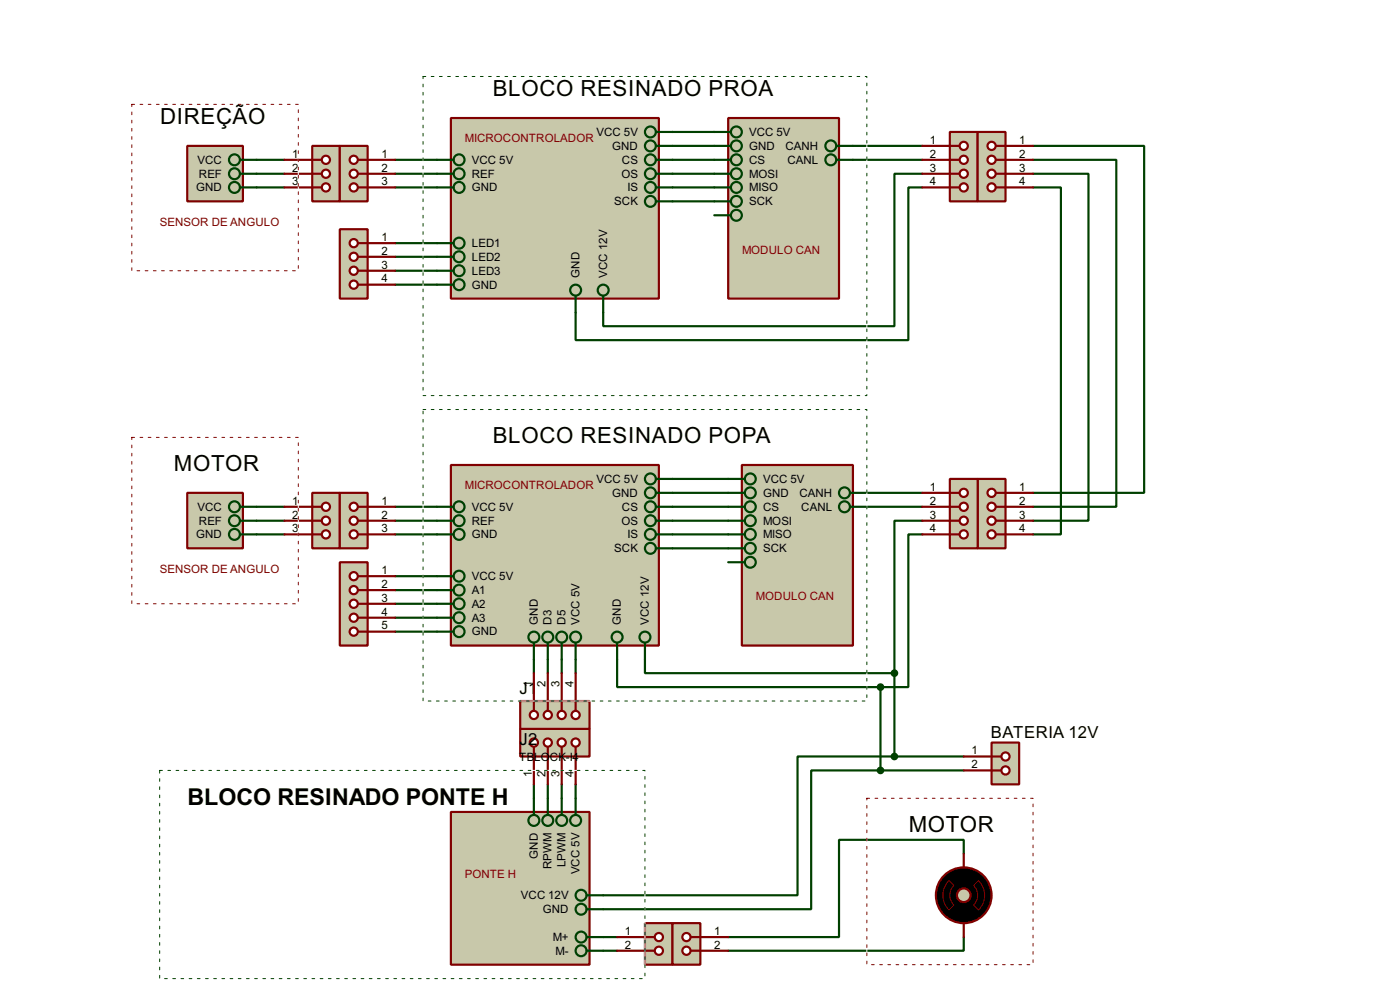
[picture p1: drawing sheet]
<svg xmlns="http://www.w3.org/2000/svg" width="256mm" height="180mm" viewBox="0 0 256 180" stroke-linecap="round" stroke-linejoin="round" font-family="sans-serif">
<g fill="none" stroke="#004000" stroke-width=".4">
<path d="M47 29.3h5.1M47 31.8h5.1M47 34.3h5.1M72.4 29.3h7.7M72.4 31.8h7.7M72.4 34.3h7.7M123.2 29.3h7.7M123.2 31.8h7.7M123.2 34.3h7.7M123.2 24.2h7.7M123.2 26.7h7.7M123.2 36.9h7.7"/>
<path d="M156.3 29.3h12.7M156.3 26.7h12.7M169 31.8h-5.1v27.9h-53.4v-2.5M169 34.3h-2.6v28h-60.9v-5.1M189.3 26.7h20.3v63.5h-20.3M189.3 29.3h15.2v63.5h-15.2M189.3 31.8h10.1v63.5h-10.1M189.3 34.3h5.1v63.5h-5.1M72.4 44.5h7.7M72.4 47h7.7M72.4 49.6h7.7M72.4 52.1h7.7"/>
<path d="M47 92.8h5.1M47 95.3h5.1M47 97.8h5.1M72.4 92.8h7.7M72.4 95.3h7.7M72.4 97.8h7.7M123.2 90.2h10.2M123.2 92.8h10.2M123.2 87.7h10.2M123.2 95.3h10.2M123.2 97.8h10.2M158.8 90.2h10.2"/>
<path d="M158.8 92.8h10.2M169 97.8h-2.6v28h-5.1M169 95.3h-5.1v27.9M72.4 105.5h7.7M72.4 108h7.7M72.4 110.5h7.7M72.4 113.1h7.7M72.4 115.6h7.7M123.2 100.4h10.2M97.8 120.7v2.5M100.4 120.7v2.5M102.9 120.7v2.5"/>
<path d="M105.5 120.7v2.5M113.1 120.7v5.1h48.2M118.2 120.7v2.5h45.7M161.3 125.8v15.2M163.9 138.5h-17.8v25.4h-35.6M163.9 138.5h12.7M163.9 123.2v15.3M97.8 143.6v2.5M100.4 143.6v2.5M102.9 143.6v2.5M105.5 143.6v2.5M161.3 141h-12.7v25.4h-38.1"/>
<path d="M161.3 141h15.3M176.6 156.3v-2.6h-22.9v17.8h-20.3M110.5 171.5h2.6M110.5 174h2.6M176.6 171.5v2.5h-43.2"/>
</g>
<g fill="#c8c8aa" stroke="#800000" stroke-width=".4">
<path d="M82.6 21.6h38.1v33.1h-38.1z"/>
<path d="M34.3 26.7h10.2v10.2h-10.2z"/>
<path d="M133.4 21.6h20.3v33.1h-20.3z"/>
<path d="M57.2 26.7h5.1v10.2h-5.1z"/>
</g>
<path d="M57.2 29.3h1.8" fill="none" stroke="#800000" stroke-width=".4"/>
<circle cx="59.7" cy="29.3" r=".75" fill="#feffff" stroke="#800000" stroke-width=".4"/>
<path d="M57.2 31.8h1.8" fill="none" stroke="#800000" stroke-width=".4"/>
<circle cx="59.7" cy="31.8" r=".75" fill="#feffff" stroke="#800000" stroke-width=".4"/>
<path d="M57.2 34.3h1.8" fill="none" stroke="#800000" stroke-width=".4"/>
<circle cx="59.7" cy="34.3" r=".75" fill="#feffff" stroke="#800000" stroke-width=".4"/>
<path d="M52.1 29.3h5.1M52.1 31.8h5.1M52.1 34.3h5.1" fill="none" stroke="#800000" stroke-width=".4"/>
<path d="M62.3 26.7h5.1v10.2h-5.1z" fill="#c8c8aa" stroke="#800000" stroke-width=".4"/>
<path d="M65.6 29.3h1.8" fill="none" stroke="#800000" stroke-width=".4"/>
<circle cx="64.8" cy="29.3" r=".75" fill="#feffff" stroke="#800000" stroke-width=".4"/>
<path d="M65.6 31.8h1.8" fill="none" stroke="#800000" stroke-width=".4"/>
<circle cx="64.8" cy="31.8" r=".75" fill="#feffff" stroke="#800000" stroke-width=".4"/>
<path d="M65.6 34.3h1.8" fill="none" stroke="#800000" stroke-width=".4"/>
<circle cx="64.8" cy="34.3" r=".75" fill="#feffff" stroke="#800000" stroke-width=".4"/>
<path d="M67.4 29.3h5M67.4 31.8h5M67.4 34.3h5" fill="none" stroke="#800000" stroke-width=".4"/>
<g fill="none" stroke="#004000" stroke-width=".4">
<path d="M44 29.3h3M44 31.8h3M44 34.3h3M80.1 29.3h3M80.1 31.8h3M80.1 34.3h3"/>
<circle cx="42.9" cy="31.8" r="1"/>
<circle cx="42.9" cy="29.3" r="1"/>
<circle cx="42.9" cy="34.3" r="1"/>
<circle cx="84.1" cy="31.8" r="1"/>
<circle cx="84.1" cy="34.3" r="1"/>
<circle cx="84.1" cy="29.3" r="1"/>
</g>
<path d="M62.3 42h5.1v12.7h-5.1z" fill="#c8c8aa" stroke="#800000" stroke-width=".4"/>
<path d="M65.6 44.5h1.8" fill="none" stroke="#800000" stroke-width=".4"/>
<circle cx="64.8" cy="44.5" r=".75" fill="#feffff" stroke="#800000" stroke-width=".4"/>
<path d="M65.6 47h1.8" fill="none" stroke="#800000" stroke-width=".4"/>
<circle cx="64.8" cy="47" r=".75" fill="#feffff" stroke="#800000" stroke-width=".4"/>
<path d="M65.6 49.6h1.8" fill="none" stroke="#800000" stroke-width=".4"/>
<circle cx="64.8" cy="49.6" r=".75" fill="#feffff" stroke="#800000" stroke-width=".4"/>
<path d="M65.6 52.1h1.8" fill="none" stroke="#800000" stroke-width=".4"/>
<circle cx="64.8" cy="52.1" r=".75" fill="#feffff" stroke="#800000" stroke-width=".4"/>
<path d="M67.4 44.5h5M67.4 47h5M67.4 49.6h5M67.4 52.1h5" fill="none" stroke="#800000" stroke-width=".4"/>
<g fill="none" stroke="#004000" stroke-width=".4">
<path d="M120.2 24.2h3M120.2 26.7h3M120.2 29.3h3M120.2 31.8h3M120.2 34.3h3M120.2 36.9h3M130.9 24.2h3M130.9 26.7h3M130.9 29.3h3M130.9 31.8h3M130.9 34.3h3M130.9 36.9h3"/>
<path d="M130.9 39.4h3M80.1 44.5h3M80.1 47h3M80.1 49.6h3M80.1 52.1h3"/>
<circle cx="119.1" cy="36.9" r="1"/>
<circle cx="119.1" cy="29.3" r="1"/>
<circle cx="119.1" cy="31.8" r="1"/>
<circle cx="119.1" cy="26.7" r="1"/>
<circle cx="119.1" cy="34.3" r="1"/>
<circle cx="119.1" cy="24.2" r="1"/>
<circle cx="134.9" cy="29.3" r="1"/>
<circle cx="134.9" cy="26.7" r="1"/>
<circle cx="134.9" cy="31.8" r="1"/>
<circle cx="134.9" cy="36.9" r="1"/>
<circle cx="134.9" cy="34.3" r="1"/>
<circle cx="134.9" cy="39.4" r="1"/>
<circle cx="134.9" cy="24.2" r="1"/>
<circle cx="84.1" cy="49.6" r="1"/>
<circle cx="84.1" cy="47" r="1"/>
<circle cx="84.1" cy="44.5" r="1"/>
<circle cx="84.1" cy="52.1" r="1"/>
</g>
<path d="M174 24.2h5.1v12.7h-5.1z" fill="#c8c8aa" stroke="#800000" stroke-width=".4"/>
<path d="M174 26.7h1.8" fill="none" stroke="#800000" stroke-width=".4"/>
<circle cx="176.5" cy="26.7" r=".75" fill="#feffff" stroke="#800000" stroke-width=".4"/>
<path d="M174 29.3h1.8" fill="none" stroke="#800000" stroke-width=".4"/>
<circle cx="176.5" cy="29.3" r=".75" fill="#feffff" stroke="#800000" stroke-width=".4"/>
<path d="M174 31.8h1.8" fill="none" stroke="#800000" stroke-width=".4"/>
<circle cx="176.5" cy="31.8" r=".75" fill="#feffff" stroke="#800000" stroke-width=".4"/>
<path d="M174 34.3h1.8" fill="none" stroke="#800000" stroke-width=".4"/>
<circle cx="176.5" cy="34.3" r=".75" fill="#feffff" stroke="#800000" stroke-width=".4"/>
<path d="M169 26.7h5M169 29.3h5M169 31.8h5M169 34.3h5" fill="none" stroke="#800000" stroke-width=".4"/>
<g fill="none" stroke="#004000" stroke-width=".4">
<path d="M153.2 26.7h3.1M153.2 29.3h3.1M105.5 54.2v3M110.5 54.2v3"/>
<circle cx="152.2" cy="26.7" r="1"/>
<circle cx="152.2" cy="29.3" r="1"/>
<circle cx="105.4" cy="53.1" r="1"/>
<circle cx="110.5" cy="53.1" r="1"/>
</g>
<path d="M179.1 24.2h5.1v12.7h-5.1z" fill="#c8c8aa" stroke="#800000" stroke-width=".4"/>
<path d="M182.4 26.7h1.8" fill="none" stroke="#800000" stroke-width=".4"/>
<circle cx="181.6" cy="26.7" r=".75" fill="#feffff" stroke="#800000" stroke-width=".4"/>
<path d="M182.4 29.3h1.8" fill="none" stroke="#800000" stroke-width=".4"/>
<circle cx="181.6" cy="29.3" r=".75" fill="#feffff" stroke="#800000" stroke-width=".4"/>
<path d="M182.4 31.8h1.8" fill="none" stroke="#800000" stroke-width=".4"/>
<circle cx="181.6" cy="31.8" r=".75" fill="#feffff" stroke="#800000" stroke-width=".4"/>
<path d="M182.4 34.3h1.8" fill="none" stroke="#800000" stroke-width=".4"/>
<circle cx="181.6" cy="34.3" r=".75" fill="#feffff" stroke="#800000" stroke-width=".4"/>
<path d="M184.2 26.7h5.1M184.2 29.3h5.1M184.2 31.8h5.1M184.2 34.3h5.1" fill="none" stroke="#800000" stroke-width=".4"/>
<path d="M179.1 87.7h5.1v12.7h-5.1z" fill="#c8c8aa" stroke="#800000" stroke-width=".4"/>
<path d="M182.4 90.2h1.8" fill="none" stroke="#800000" stroke-width=".4"/>
<circle cx="181.6" cy="90.2" r=".75" fill="#feffff" stroke="#800000" stroke-width=".4"/>
<path d="M182.4 92.8h1.8" fill="none" stroke="#800000" stroke-width=".4"/>
<circle cx="181.6" cy="92.8" r=".75" fill="#feffff" stroke="#800000" stroke-width=".4"/>
<path d="M182.4 95.3h1.8" fill="none" stroke="#800000" stroke-width=".4"/>
<circle cx="181.6" cy="95.3" r=".75" fill="#feffff" stroke="#800000" stroke-width=".4"/>
<path d="M182.4 97.8h1.8" fill="none" stroke="#800000" stroke-width=".4"/>
<circle cx="181.6" cy="97.8" r=".75" fill="#feffff" stroke="#800000" stroke-width=".4"/>
<path d="M184.2 90.2h5.1M184.2 92.8h5.1M184.2 95.3h5.1M184.2 97.8h5.1" fill="none" stroke="#800000" stroke-width=".4"/>
<path d="M174 87.7h5.1v12.7h-5.1z" fill="#c8c8aa" stroke="#800000" stroke-width=".4"/>
<path d="M174 90.2h1.8" fill="none" stroke="#800000" stroke-width=".4"/>
<circle cx="176.5" cy="90.2" r=".75" fill="#feffff" stroke="#800000" stroke-width=".4"/>
<path d="M174 92.8h1.8" fill="none" stroke="#800000" stroke-width=".4"/>
<circle cx="176.5" cy="92.8" r=".75" fill="#feffff" stroke="#800000" stroke-width=".4"/>
<path d="M174 95.3h1.8" fill="none" stroke="#800000" stroke-width=".4"/>
<circle cx="176.5" cy="95.3" r=".75" fill="#feffff" stroke="#800000" stroke-width=".4"/>
<path d="M174 97.8h1.8" fill="none" stroke="#800000" stroke-width=".4"/>
<circle cx="176.5" cy="97.8" r=".75" fill="#feffff" stroke="#800000" stroke-width=".4"/>
<path d="M169 90.2h5M169 92.8h5M169 95.3h5M169 97.8h5" fill="none" stroke="#800000" stroke-width=".4"/>
<path d="M77.5 14h81.3v58.4h-81.3z" fill="none" stroke="#fff" stroke-width=".18"/>
<path d="M77.5 14h81.3v58.4h-81.3z" fill="none" stroke="#004000" stroke-width=".18" stroke-dasharray=".5 1"/>
<path d="M135.9 85.1h20.4v33.1h-20.4z" fill="#c8c8aa" stroke="#800000" stroke-width=".4"/>
<g fill="none" stroke="#004000" stroke-width=".4">
<path d="M133.4 87.7h3.1M133.4 90.2h3.1M133.4 92.8h3.1M133.4 95.3h3.1M133.4 97.8h3.1M155.8 90.2h3M155.8 92.8h3M133.4 100.4h3.1M133.4 102.9h3.1"/>
<circle cx="137.4" cy="87.7" r="1"/>
<circle cx="137.4" cy="95.3" r="1"/>
<circle cx="137.4" cy="97.8" r="1"/>
<circle cx="137.4" cy="92.8" r="1"/>
<circle cx="137.4" cy="90.2" r="1"/>
<circle cx="154.7" cy="90.2" r="1"/>
<circle cx="154.7" cy="92.8" r="1"/>
<circle cx="137.4" cy="102.9" r="1"/>
<circle cx="137.4" cy="100.4" r="1"/>
</g>
<path d="M82.6 85.1h38.1v33.1h-38.1z" fill="#c8c8aa" stroke="#800000" stroke-width=".4"/>
<g fill="none" stroke="#004000" stroke-width=".4">
<path d="M80.1 92.8h3M80.1 95.3h3M80.1 97.8h3M120.2 92.8h3M120.2 95.3h3M120.2 97.8h3M120.2 87.7h3M120.2 90.2h3M80.1 108h3M80.1 110.5h3M80.1 113.1h3M80.1 115.6h3"/>
<path d="M80.1 105.5h3M113.1 117.7v3M118.2 117.7v3M120.2 100.4h3"/>
<circle cx="84.1" cy="97.8" r="1"/>
<circle cx="84.1" cy="92.8" r="1"/>
<circle cx="84.1" cy="95.3" r="1"/>
<circle cx="119.1" cy="97.8" r="1"/>
<circle cx="119.1" cy="87.7" r="1"/>
<circle cx="119.1" cy="92.8" r="1"/>
<circle cx="119.1" cy="90.2" r="1"/>
<circle cx="119.1" cy="95.3" r="1"/>
<circle cx="84.1" cy="115.6" r="1"/>
<circle cx="84.1" cy="108" r="1"/>
<circle cx="84.1" cy="113.1" r="1"/>
<circle cx="84.1" cy="105.5" r="1"/>
<circle cx="84.1" cy="110.5" r="1"/>
<circle cx="113" cy="116.6" r="1"/>
<circle cx="118.1" cy="116.6" r="1"/>
<circle cx="119.1" cy="100.4" r="1"/>
</g>
<g fill="#c8c8aa" stroke="#800000" stroke-width=".4">
<path d="M34.3 90.2h10.2v10.2h-10.2z"/>
<path d="M57.2 90.2h5.1v10.2h-5.1z"/>
</g>
<path d="M57.2 92.8h1.8" fill="none" stroke="#800000" stroke-width=".4"/>
<circle cx="59.7" cy="92.8" r=".75" fill="#feffff" stroke="#800000" stroke-width=".4"/>
<path d="M57.2 95.3h1.8" fill="none" stroke="#800000" stroke-width=".4"/>
<circle cx="59.7" cy="95.3" r=".75" fill="#feffff" stroke="#800000" stroke-width=".4"/>
<path d="M57.2 97.8h1.8" fill="none" stroke="#800000" stroke-width=".4"/>
<circle cx="59.7" cy="97.8" r=".75" fill="#feffff" stroke="#800000" stroke-width=".4"/>
<path d="M52.1 92.8h5.1M52.1 95.3h5.1M52.1 97.8h5.1" fill="none" stroke="#800000" stroke-width=".4"/>
<path d="M62.3 90.2h5.1v10.2h-5.1z" fill="#c8c8aa" stroke="#800000" stroke-width=".4"/>
<path d="M65.6 92.8h1.8" fill="none" stroke="#800000" stroke-width=".4"/>
<circle cx="64.8" cy="92.8" r=".75" fill="#feffff" stroke="#800000" stroke-width=".4"/>
<path d="M65.6 95.3h1.8" fill="none" stroke="#800000" stroke-width=".4"/>
<circle cx="64.8" cy="95.3" r=".75" fill="#feffff" stroke="#800000" stroke-width=".4"/>
<path d="M65.6 97.8h1.8" fill="none" stroke="#800000" stroke-width=".4"/>
<circle cx="64.8" cy="97.8" r=".75" fill="#feffff" stroke="#800000" stroke-width=".4"/>
<path d="M67.4 92.8h5M67.4 95.3h5M67.4 97.8h5" fill="none" stroke="#800000" stroke-width=".4"/>
<g fill="none" stroke="#004000" stroke-width=".4">
<path d="M44 92.8h3M44 95.3h3M44 97.8h3"/>
<circle cx="42.9" cy="97.8" r="1"/>
<circle cx="42.9" cy="95.3" r="1"/>
<circle cx="42.9" cy="92.8" r="1"/>
</g>
<path d="M62.3 102.9h5.1v15.3h-5.1z" fill="#c8c8aa" stroke="#800000" stroke-width=".4"/>
<path d="M65.6 105.5h1.8" fill="none" stroke="#800000" stroke-width=".4"/>
<circle cx="64.8" cy="105.5" r=".75" fill="#feffff" stroke="#800000" stroke-width=".4"/>
<path d="M65.6 108h1.8" fill="none" stroke="#800000" stroke-width=".4"/>
<circle cx="64.8" cy="108" r=".75" fill="#feffff" stroke="#800000" stroke-width=".4"/>
<path d="M65.6 110.5h1.8" fill="none" stroke="#800000" stroke-width=".4"/>
<circle cx="64.8" cy="110.5" r=".75" fill="#feffff" stroke="#800000" stroke-width=".4"/>
<path d="M65.6 113.1h1.8" fill="none" stroke="#800000" stroke-width=".4"/>
<circle cx="64.8" cy="113.1" r=".75" fill="#feffff" stroke="#800000" stroke-width=".4"/>
<path d="M65.6 115.6h1.8" fill="none" stroke="#800000" stroke-width=".4"/>
<circle cx="64.8" cy="115.6" r=".75" fill="#feffff" stroke="#800000" stroke-width=".4"/>
<path d="M67.4 105.5h5M67.4 108h5M67.4 110.5h5M67.4 113.1h5M67.4 115.6h5" fill="none" stroke="#800000" stroke-width=".4"/>
<path d="M82.6 148.6h25.4v28h-25.4z" fill="#c8c8aa" stroke="#800000" stroke-width=".4"/>
<g fill="none" stroke="#004000" stroke-width=".4">
<path d="M97.8 117.7v3M100.4 117.7v3M102.9 117.7v3M105.5 117.7v3M97.8 146.1v3.1M100.4 146.1v3.1M102.9 146.1v3.1M105.5 146.1v3.1"/>
<circle cx="97.8" cy="116.6" r="1"/>
<circle cx="100.3" cy="116.6" r="1"/>
<circle cx="102.9" cy="116.6" r="1"/>
<circle cx="105.4" cy="116.6" r="1"/>
<circle cx="97.8" cy="150.2" r="1"/>
<circle cx="100.3" cy="150.2" r="1"/>
<circle cx="102.9" cy="150.2" r="1"/>
<circle cx="105.4" cy="150.2" r="1"/>
</g>
<path d="M95.3 133.4h12.7v5.1h-12.7z" fill="#c8c8aa" stroke="#800000" stroke-width=".4"/>
<path d="M97.8 136.7v1.8" fill="none" stroke="#800000" stroke-width=".4"/>
<circle cx="97.8" cy="135.9" r=".75" fill="#feffff" stroke="#800000" stroke-width=".4"/>
<path d="M100.4 136.7v1.8" fill="none" stroke="#800000" stroke-width=".4"/>
<circle cx="100.3" cy="135.9" r=".75" fill="#feffff" stroke="#800000" stroke-width=".4"/>
<path d="M102.9 136.7v1.8" fill="none" stroke="#800000" stroke-width=".4"/>
<circle cx="102.9" cy="135.9" r=".75" fill="#feffff" stroke="#800000" stroke-width=".4"/>
<path d="M105.5 136.7v1.8" fill="none" stroke="#800000" stroke-width=".4"/>
<circle cx="105.4" cy="135.9" r=".75" fill="#feffff" stroke="#800000" stroke-width=".4"/>
<path d="M97.8 138.5v5.1M100.4 138.5v5.1M102.9 138.5v5.1M105.5 138.5v5.1" fill="none" stroke="#800000" stroke-width=".4"/>
<path d="M95.3 128.3h12.7v5.1h-12.7z" fill="#c8c8aa" stroke="#800000" stroke-width=".4"/>
<path d="M97.8 128.3v1.8" fill="none" stroke="#800000" stroke-width=".4"/>
<circle cx="97.8" cy="130.9" r=".75" fill="#feffff" stroke="#800000" stroke-width=".4"/>
<path d="M100.4 128.3v1.8" fill="none" stroke="#800000" stroke-width=".4"/>
<circle cx="100.3" cy="130.9" r=".75" fill="#feffff" stroke="#800000" stroke-width=".4"/>
<path d="M102.9 128.3v1.8" fill="none" stroke="#800000" stroke-width=".4"/>
<circle cx="102.9" cy="130.9" r=".75" fill="#feffff" stroke="#800000" stroke-width=".4"/>
<path d="M105.5 128.3v1.8" fill="none" stroke="#800000" stroke-width=".4"/>
<circle cx="105.4" cy="130.9" r=".75" fill="#feffff" stroke="#800000" stroke-width=".4"/>
<path d="M97.8 123.2v5.1M100.4 123.2v5.1M102.9 123.2v5.1M105.5 123.2v5.1" fill="none" stroke="#800000" stroke-width=".4"/>
<circle cx="176.5" cy="163.9" r="5.1" fill="#000" stroke="#800000" stroke-width=".4"/>
<path d="M173.9 161.2l.9 .9a2.54 2.54 0 0 0 0 3.6l-.9 .9a3.8 3.8 0 0 1 0-5.4zM179.3 161.2a3.8 3.8 0 0 1 0 5.4l-.9-.9a2.54 2.54 0 0 0 0-3.6z" fill="none" stroke="#800000" stroke-width=".18"/>
<circle cx="176.5" cy="163.9" r="1.25" fill="#c8c8aa" stroke="#800000" stroke-width=".4"/>
<path d="M176.6 156.3v2.5M176.6 169v2.5" fill="none" stroke="#800000" stroke-width=".4"/>
<g fill="none" stroke="#004000" stroke-width=".4">
<path d="M107.5 174h3M107.5 171.5h3M107.5 166.4h3M107.5 163.9h3"/>
<circle cx="106.4" cy="166.4" r="1"/>
<circle cx="106.4" cy="163.9" r="1"/>
<circle cx="106.4" cy="171.5" r="1"/>
<circle cx="106.4" cy="174" r="1"/>
</g>
<path d="M118.2 169h5v7.6h-5z" fill="#c8c8aa" stroke="#800000" stroke-width=".4"/>
<path d="M118.2 171.5h1.7" fill="none" stroke="#800000" stroke-width=".4"/>
<circle cx="120.7" cy="171.5" r=".75" fill="#feffff" stroke="#800000" stroke-width=".4"/>
<path d="M118.2 174h1.7" fill="none" stroke="#800000" stroke-width=".4"/>
<circle cx="120.7" cy="174" r=".75" fill="#feffff" stroke="#800000" stroke-width=".4"/>
<path d="M113.1 171.5h5.1M113.1 174h5.1" fill="none" stroke="#800000" stroke-width=".4"/>
<path d="M123.2 169h5.1v7.6h-5.1z" fill="#c8c8aa" stroke="#800000" stroke-width=".4"/>
<path d="M126.5 171.5h1.8" fill="none" stroke="#800000" stroke-width=".4"/>
<circle cx="125.7" cy="171.5" r=".75" fill="#feffff" stroke="#800000" stroke-width=".4"/>
<path d="M126.5 174h1.8" fill="none" stroke="#800000" stroke-width=".4"/>
<circle cx="125.7" cy="174" r=".75" fill="#feffff" stroke="#800000" stroke-width=".4"/>
<path d="M128.3 171.5h5.1M128.3 174h5.1" fill="none" stroke="#800000" stroke-width=".4"/>
<path d="M181.7 135.9h5v7.7h-5z" fill="#c8c8aa" stroke="#800000" stroke-width=".4"/>
<path d="M181.7 138.5h1.7" fill="none" stroke="#800000" stroke-width=".4"/>
<circle cx="184.2" cy="138.5" r=".75" fill="#feffff" stroke="#800000" stroke-width=".4"/>
<path d="M181.7 141h1.7" fill="none" stroke="#800000" stroke-width=".4"/>
<circle cx="184.2" cy="141" r=".75" fill="#feffff" stroke="#800000" stroke-width=".4"/>
<path d="M176.6 138.5h5.1M176.6 141h5.1" fill="none" stroke="#800000" stroke-width=".4"/>
<g fill="#004000" stroke="#004000" stroke-width=".4">
<circle cx="161.3" cy="125.8" r=".5"/>
<circle cx="161.3" cy="141" r=".5"/>
<circle cx="163.8" cy="138.5" r=".5"/>
<circle cx="163.8" cy="123.2" r=".5"/>
</g>
<path d="M24.2 19.1h30.5v30.5h-30.5zM77.5 75h81.3v53.3h-81.3zM24.2 80.1h30.5v30.4h-30.5zM29.3 141h88.9v38.1h-88.9zM158.8 146.1h30.5v30.5h-30.5z" fill="none" stroke="#fff" stroke-width=".18"/>
<path d="M24.2 19.1h30.5v30.5h-30.5zM24.2 80.1h30.5v30.4h-30.5zM158.8 146.1h30.5v30.5h-30.5z" fill="none" stroke="#800000" stroke-width=".18" stroke-dasharray=".5 1"/>
<path d="M77.5 75h81.3v53.3h-81.3zM29.3 141h88.9v38.1h-88.9z" fill="none" stroke="#004000" stroke-width=".18" stroke-dasharray=".5 1"/>
<text font-size="4.8" x="34.4" y="147.3">BLOCO RESINADO PONTE H</text>
<g font-size="4.6">
<text x="90.3" y="17.6">BLOCO RESINADO PROA</text>
<text x="29.3" y="22.8">DIREÇÃO</text>
<text x="90.3" y="81.1">BLOCO RESINADO POPA</text>
<text x="31.9" y="86.3">MOTOR</text>
<text x="166.5" y="152.3">MOTOR</text>
</g>
<g font-size="3.4">
<text x="95.2" y="127.1">J1</text>
<text x="95.2" y="136.4">J2</text>
<text x="181.5" y="135.1">BATERIA 12V</text>
</g>
<g font-size="2.4">
<text x="36.2" y="30">VCC</text>
<text x="53.5" y="28.9">1</text>
<text x="69.9" y="28.9">1</text>
<text x="86.4" y="30">VCC 5V</text>
<text x="109.3" y="24.9">VCC 5V</text>
<text x="112.1" y="27.4">GND</text>
<text x="113.9" y="30">CS</text>
<text x="137.2" y="24.9">VCC 5V</text>
<text x="137.2" y="27.4">GND</text>
<text x="137.2" y="30">CS</text>
<text x="143.9" y="27.4">CANH</text>
<text x="144.2" y="30">CANL</text>
<text x="170.4" y="26.3">1</text>
<text x="170.4" y="28.9">2</text>
<text x="186.7" y="26.3">1</text>
<text x="186.7" y="28.9">2</text>
<text x="35.9" y="35">GND</text>
<text x="36.4" y="32.5">REF</text>
<text x="53.5" y="31.4">2</text>
<text x="53.5" y="33.9">3</text>
<text x="69.9" y="31.4">2</text>
<text x="69.9" y="33.9">3</text>
<text x="86.4" y="32.5">REF</text>
<text x="86.4" y="35">GND</text>
<text x="113.8" y="32.5">OS</text>
<text x="114.9" y="35">IS</text>
<text x="137.2" y="32.5">MOSI</text>
<text x="137.2" y="35">MISO</text>
<text x="170.4" y="31.4">3</text>
<text x="170.4" y="33.9">4</text>
<text x="186.7" y="31.4">3</text>
<text x="186.7" y="33.9">4</text>
<text x="112.5" y="37.6">SCK</text>
<text x="137.2" y="37.6">SCK</text>
<text x="69.9" y="44.1">1</text>
<text x="69.9" y="46.6">2</text>
<text x="86.4" y="45.2">LED1</text>
<text x="86.4" y="47.7">LED2</text>
<text x="69.9" y="49.2">3</text>
<text x="69.9" y="51.7">4</text>
<text x="86.4" y="50.3">LED3</text>
<text x="86.4" y="52.8">GND</text>
<text x="106.2" y="50.8" transform="rotate(-90 106.2 50.8)">GND</text>
<text x="111.2" y="50.8" transform="rotate(-90 111.2 50.8)">VCC 12V</text>
<text x="109.3" y="88.4">VCC 5V</text>
<text x="139.8" y="88.4">VCC 5V</text>
<text x="170.4" y="89.8">1</text>
<text x="186.7" y="89.8">1</text>
<text x="36.2" y="93.5">VCC</text>
<text x="53.5" y="92.4">1</text>
<text x="53.5" y="94.9">2</text>
<text x="69.9" y="92.4">1</text>
<text x="69.9" y="94.9">2</text>
<text x="86.4" y="93.5">VCC 5V</text>
<text x="112.1" y="90.9">GND</text>
<text x="113.9" y="93.5">CS</text>
<text x="139.8" y="90.9">GND</text>
<text x="139.8" y="93.5">CS</text>
<text x="146.4" y="90.9">CANH</text>
<text x="146.8" y="93.5">CANL</text>
<text x="170.4" y="92.4">2</text>
<text x="170.4" y="94.9">3</text>
<text x="186.7" y="92.4">2</text>
<text x="186.7" y="94.9">3</text>
<text x="35.9" y="98.5">GND</text>
<text x="36.4" y="96">REF</text>
<text x="53.5" y="97.4">3</text>
<text x="69.9" y="97.4">3</text>
<text x="86.4" y="96">REF</text>
<text x="86.4" y="98.5">GND</text>
<text x="112.5" y="101.1">SCK</text>
<text x="113.8" y="96">OS</text>
<text x="114.9" y="98.5">IS</text>
<text x="139.8" y="96">MOSI</text>
<text x="139.8" y="98.5">MISO</text>
<text x="139.8" y="101.1">SCK</text>
<text x="170.4" y="97.4">4</text>
<text x="186.7" y="97.4">4</text>
<text x="69.9" y="105.1">1</text>
<text x="69.9" y="107.6">2</text>
<text x="86.4" y="106.2">VCC 5V</text>
<text x="69.9" y="110.1">3</text>
<text x="69.9" y="112.7">4</text>
<text x="86.4" y="108.7">A1</text>
<text x="86.4" y="111.2">A2</text>
<text x="86.4" y="113.8">A3</text>
<text x="69.9" y="115.2">5</text>
<text x="86.4" y="116.3">GND</text>
<text x="98.5" y="114.3" transform="rotate(-90 98.5 114.3)">GND</text>
<text x="101.1" y="114.3" transform="rotate(-90 101.1 114.3)">D3</text>
<text x="103.6" y="114.3" transform="rotate(-90 103.6 114.3)">D5</text>
<text x="106.2" y="114.3" transform="rotate(-90 106.2 114.3)">VCC 5V</text>
<text x="113.8" y="114.3" transform="rotate(-90 113.8 114.3)">GND</text>
<text x="118.9" y="114.3" transform="rotate(-90 118.9 114.3)">VCC 12V</text>
<text x="97.4" y="125.8" transform="rotate(-90 97.4 125.8)">1</text>
<text x="99.9" y="125.8" transform="rotate(-90 99.9 125.8)">2</text>
<text x="102.5" y="125.8" transform="rotate(-90 102.5 125.8)">3</text>
<text x="105.1" y="125.8" transform="rotate(-90 105.1 125.8)">4</text>
<text x="95.1" y="130">TBLOCK-I4</text>
<text x="95.1" y="139.3">TB</text>
<text x="97.4" y="142.2" transform="rotate(-90 97.4 142.2)">1</text>
<text x="97.9" y="139.3">LO</text>
<text x="100" y="142.2" transform="rotate(-90 100 142.2)">2</text>
<text x="100.7" y="139.3">CK-I4</text>
<text x="102.5" y="142.2" transform="rotate(-90 102.5 142.2)">3</text>
<text x="105.1" y="142.2" transform="rotate(-90 105.1 142.2)">4</text>
<text x="178" y="138.1">1</text>
<text x="178" y="140.6">2</text>
<text x="98.5" y="157.2" transform="rotate(-90 98.5 157.2)">GND</text>
<text x="101.1" y="159.1" transform="rotate(-90 101.1 159.1)">RPWM</text>
<text x="103.6" y="158.8" transform="rotate(-90 103.6 158.8)">LPWM</text>
<text x="106.2" y="160" transform="rotate(-90 106.2 160)">VCC 5V</text>
<text x="95.4" y="164.6">VCC 12V</text>
<text x="99.4" y="167.1">GND</text>
<text x="101.3" y="172.2">M+</text>
<text x="114.5" y="171.1">1</text>
<text x="114.5" y="173.6">2</text>
<text x="130.9" y="171.1">1</text>
<text x="130.9" y="173.6">2</text>
<text x="101.8" y="174.7">M-</text>
</g>
<g font-size="2.4" fill="#800000">
<text x="85.1" y="26.1">MICROCONTROLADOR</text>
<text x="29.3" y="41.3">SENSOR DE ANGULO</text>
<text x="135.9" y="46.4">MODULO CAN</text>
<text x="85.1" y="89.6">MICROCONTROLADOR</text>
<text x="29.3" y="104.8">SENSOR DE ANGULO</text>
<text x="138.5" y="109.9">MODULO CAN</text>
<text x="85.1" y="160.7">PONTE H</text>
</g>
</svg>
